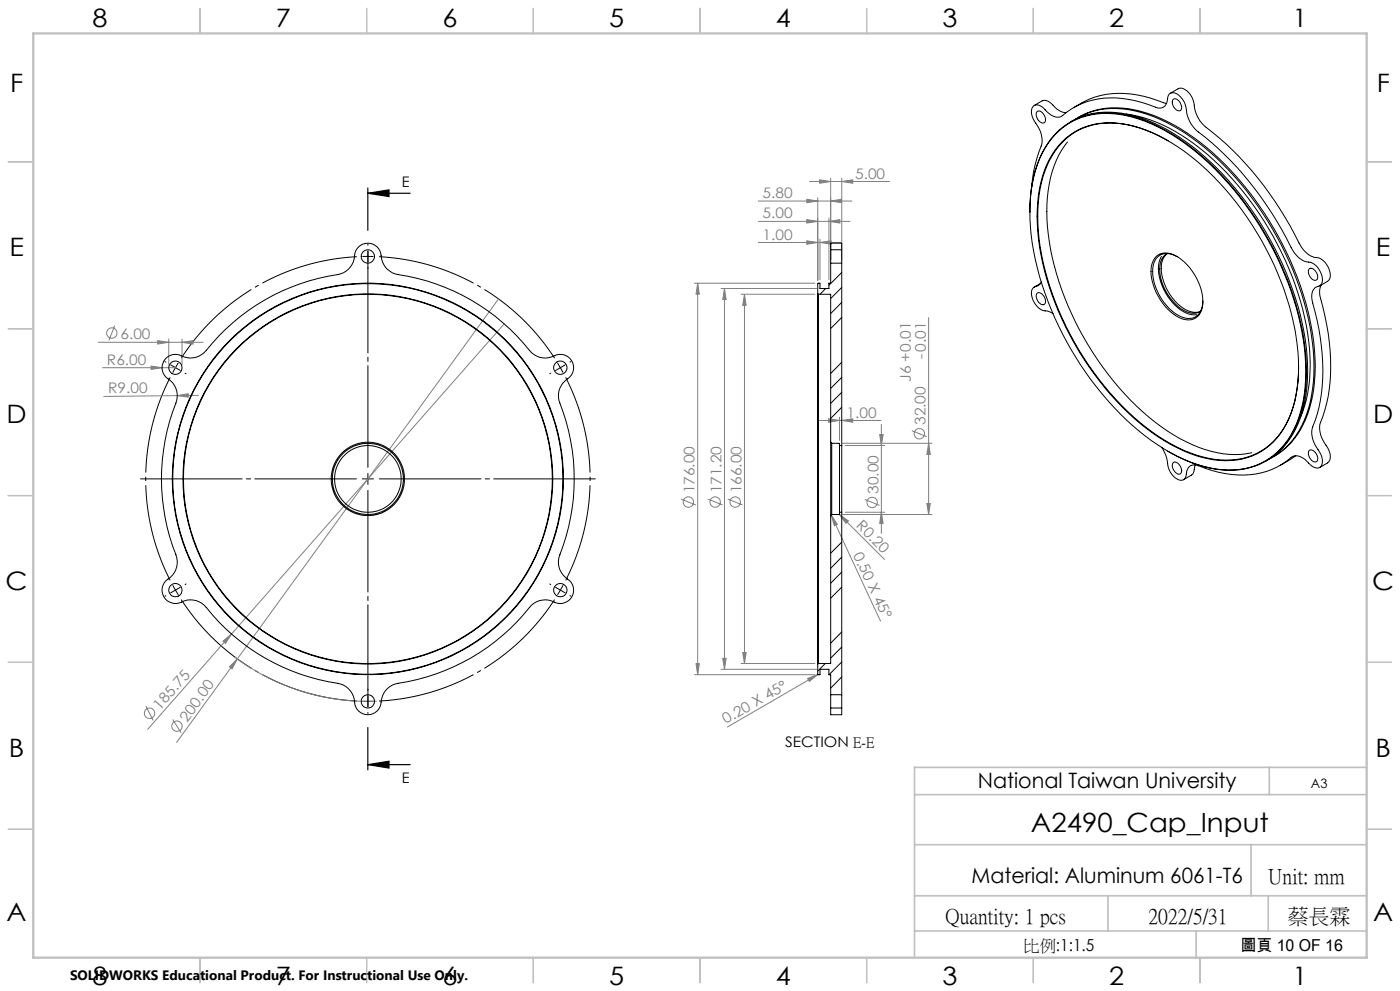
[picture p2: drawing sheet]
<svg xmlns="http://www.w3.org/2000/svg" width="420mm" height="297mm" viewBox="0 0 420 297" stroke-linecap="round" stroke-linejoin="round" font-family="sans-serif">
<g fill="none" stroke="#808080" stroke-width=".3">
<path d="M242 59.7l3.3 .6-3.3 .4zM242.9 54.4h24M245.3 59.2v24.8M245.9 53.9l3.3 .5-3.3 .5zM249.2 53.4v24.5M252.5 54.4l3.3-.5v1zM252.5 53.4v24.5M227.5 66.4h27.5M227.5 60.3h28.1M227.5 72.7h24.8M242 72.2l3.3 .5-3.3 .5zM242 65.8l3.3 .6-3.3 .4z"/>
<path d="M246 72.7l3.3-.5v1zM246 71.7v12.2M248.7 66.4l3.3-.6v1zM248.7 65.3v18.6M249.2 60.3l3.3-.6v1zM34.4 97.6l-1.7 4.4M149.5 89.6l-78.3 107.9M151.3 97l-81.8 93M208.3 84.9h36.2M209.3 84.9l.5 3.3h-1zM209.3 84.9v117.3M216.3 86.5h28.7"/>
<path d="M217.3 86.5l.5 3.3h-1zM217.3 86.5v114.1M222.3 88.2h22.2M223.3 88.2l.5 3.3h-1zM223.3 88.2v110.7M278.6 95.2v59M29.5 102.6h31.5M30.8 110.2h21.8M45.3 109.7l3.3 .5-3.3 .5zM47.3 102.1l3.3 .5-3.3 .5zM50.6 101.6v7.6M53.2 118.6l3.3-.6v1z"/>
<path d="M54.6 102.6l3.3-.5v1zM54.6 101.6v7.6M59.5 118.5l-28.4 .3M245.5 126h18.8M248.6 125.5l3.2 .5-3.2 .5zM251.8 125v7M252.5 126l3.3-.5v1zM252.7 132.9h26.9M253.5 133.5h11.9M263.9 130.2h1l-.5 3.3zM264.4 127.2v32.7M273.6 129.1l4.4 1.8"/>
<path d="M278.6 132.9l.5 3.3h-1zM204.3 149.6l4.4 1.7M212.3 149.6l4.5 1.7M218.3 149.6l4.5 1.7M249.4 154.4l1.8 2.8-.9 .4zM249.4 154.4l14.8 31.8M251.7 154.1l.1 .1M251.8 154.2l2.7 1.9-.7 .7zM251.8 154.2l13.6 13.5M252.7 154.2h26.9M253.5 153.5h11.9M259.4 149.7l4.5 1.8"/>
<path d="M264.4 153.5l.5 3.3h-1zM278.1 150.9h1l-.5 3.3zM66.9 192.2l2.6-2.2-1.8 2.8zM68.8 199.8l2.4-2.3-1.6 2.9zM69.5 190l-25.2 28.6M70.4 196.9a66.8 66.8 0 0 0 42.6 13.2M71.2 197.5l-18.2 25M208.8 198.9h1l-.5 3.3zM216.8 197.3h1l-.5 3.3zM222.3 198.9h22.2M222.8 195.6h1l-.5 3.3zM43.8 211.6l2.1 4.3"/>
<path d="M51.8 215.6l2.6 4.1M208.3 202.2h36.2M216.3 200.6h28.7M242.3 203.3l3.1-1.2-2.6 2.1zM245.4 202.1l-27.2 15.8"/>
<circle cx="33.5" cy="99.8" r="1.56"/>
<circle cx="275.8" cy="130" r="1.55"/>
<circle cx="206.5" cy="150.5" r="1.56"/>
<circle cx="214.5" cy="150.5" r="1.55"/>
<circle cx="220.5" cy="150.5" r="1.55"/>
<circle cx="261.6" cy="150.6" r="1.55"/>
<circle cx="44.9" cy="213.8" r="1.56"/>
<circle cx="53.1" cy="217.6" r="1.56"/>
</g>
<path d="M110.4 76.9h-1.7M110.4 76.9h1.6M52.6 110.2l-.8 1.4M52.6 110.2l.9-1.4M52.6 176.9l.9 1.4M52.6 176.9l-.8-1.5M168.1 176.9l.8-1.5M168.1 176.9l-.8 1.4M110.4 210.2h1.6M110.4 210.2h-1.7" fill="none" stroke="#000" stroke-width=".3" stroke-dasharray="30.5 1.3 1.3 1.3" stroke-linecap="butt"/>
<path d="M107 76.9a66.7 66.7 0 0 0-52.6 30.4M51 113.1a66.7 66.7 0 0 0 0 60.8M166.4 107.3a66.7 66.7 0 0 0-52.7-30.4M54.4 179.7a66.7 66.7 0 0 0 52.6 30.4M169.7 173.9a66.7 66.7 0 0 0 0-60.8M113.7 210.1a66.7 66.7 0 0 0 52.7-30.4" fill="none" stroke="#000" stroke-width=".3" stroke-dasharray="30.5 1.3 1.3 1.3" stroke-dashoffset=".8" stroke-linecap="butt"/>
<path d="M167.3 108.8l1.6 2.9M169.5 109.4l-2.8 1.7" fill="none" stroke="#000" stroke-width=".3"/>
<path d="M110.3 57.9l6.4-1v2zM110.3 57.9h12.7M110.3 56.3v12.7M110.3 218v12.7M110.3 229.2l6.4-1.1v2.1zM110.3 229.2h12.7" fill="none" stroke="#000" stroke-width=".35"/>
<g fill="none" stroke="#000" stroke-width=".3" stroke-dasharray="30.5 1.3 1.3 1.3">
<path d="M110.4 76.9v-1.7M110.4 76.9v1.6M110.4 73.5v-.3M110.4 80.2v.3M49.8 108.5l-.3-.1M52.6 110.2l-1.4-.8M52.6 110.2l1.5 .8M55.5 111.9l.3 .1M165.2 111.9l-.3 .1M171 108.5l.3-.1M110.4 143.5v-1.6M110.4 143.5h-1.7"/>
<path d="M110.4 143.5v1.7M110.4 143.5h1.6M49.8 178.5l-.3 .2M52.6 176.9l-1.4 .8M52.6 176.9l1.5-.9M55.5 175.2l.3-.2M165.2 175.2l-.3-.2M168.1 176.9l1.5 .8M168.1 176.9l-1.4-.9M171 178.5l.3 .2M110.4 210.2v1.7M110.4 210.2v-1.7"/>
<path d="M110.4 213.5v.4M110.4 206.9v-.4"/>
</g>
<path d="M107 143.5h-65M110.4 140.2v-65M110.4 146.9v65M113.7 143.5h65" fill="none" stroke="#000" stroke-width=".3" stroke-dasharray="30.5 1.3 1.3 1.3" stroke-dashoffset="-.1"/>
<g fill="none" stroke="#c0c0c0" stroke-width=".35">
<path d="M60 2.5v7.5M110 2.5v7.5M160 2.5v7.5M210 2.5v7.5M260 2.5v7.5M310 2.5v7.5M360 2.5v7.5M2.5 48.5h7.5M410 48.5h7.5M2.5 98.5h7.5M410 98.5h7.5M2.5 148.5h7.5"/>
<path d="M410 148.5h7.5M2.5 198.5h7.5M410 198.5h7.5M2.5 248.5h7.5M410 248.5h7.5M60 287v7.5M110 287v7.5M160 287v7.5M210 287v7.5M260 287v7.5M310 287v7.5M360 287v7.5"/>
</g>
<path d="M274.4 238.2h135.6M380.8 230v8.2M410 230h-135.6v56.9M274.4 253.1h135.6M375.3 253.1v15.4M274.4 279h135.7M274.4 268.5h135.6M332.4 268.5v10.5M358.8 279v8M380.5 268.5v10.5" fill="none" stroke="#c0c0c0" stroke-width=".5"/>
<path d="M10 10h400v277h-400z" fill="none" stroke="#c0c0c0" stroke-width=".7"/>
<path d="M110.3 57.9l6.4-1v2zM110.3 229.2l6.4-1.1v2.1z" fill="#000"/>
<g fill="#808080">
<path d="M45.3 109.7l3.3 .5-3.3 .5z"/>
<path d="M53.2 118.6l3.3-.6v1z"/>
<path d="M242.3 203.3l3.1-1.2-2.6 2.1z"/>
<path d="M66.9 192.2l2.6-2.2-1.8 2.8z"/>
<path d="M68.8 199.8l2.4-2.3-1.6 2.9z"/>
<path d="M249.4 154.4l1.8 2.8-.9 .4z"/>
<path d="M251.8 154.2l2.7 1.9-.7 .7z"/>
<path d="M248.7 66.4l3.3-.6v1zM242 65.8l3.3 .6-3.3 .4z"/>
<path d="M249.2 60.3l3.3-.6v1zM242 59.7l3.3 .6-3.3 .4z"/>
<path d="M47.3 102.1l3.3 .5-3.3 .5zM54.6 102.6l3.3-.5v1z"/>
<path d="M252.5 54.4l3.3-.5v1zM245.9 53.9l3.3 .5-3.3 .5zM252.5 126l3.3-.5v1zM248.6 125.5l3.2 .5-3.2 .5z"/>
<path d="M208.8 198.9h1l-.5 3.3zM209.3 84.9l.5 3.3h-1zM264.4 153.5l.5 3.3h-1zM263.9 130.2h1l-.5 3.3z"/>
<path d="M223.3 88.2l.5 3.3h-1zM222.8 195.6h1l-.5 3.3zM217.3 86.5l.5 3.3h-1zM216.8 197.3h1l-.5 3.3zM278.6 132.9l.5 3.3h-1zM278.1 150.9h1l-.5 3.3z"/>
<path d="M242 72.2l3.3 .5-3.3 .5zM246 72.7l3.3-.5v1z"/>
</g>
<g fill="none" stroke="#000" stroke-width=".3">
<path d="M310.3 31.6l3-1.5 1 .2 1.1 .7a6 6 0 0 0 4.4 2.8M311.3 33.3a2.26 2.26 0 0 1 2.4 2.6 .94 .94 0 0 1-.7 1 .94 .94 0 0 1-1.1-.5 2.28 2.28 0 0 1-.6-3.1zM317.6 39.3a22.1 22.1 0 0 1 20.3-4.6 56.1 56.1 0 0 1 26.7 16.1 95.7 95.7 0 0 1 26.7 53.6 42.7 42.7 0 0 1-4 25.9 21.1 21.1 0 0 1-22.7 10.2 50.3 50.3 0 0 1-24.8-12.9 95.7 95.7 0 0 1-30.4-57.1 43.5 43.5 0 0 1 3.2-24.4 23.7 23.7 0 0 1 5-6.8zM321.1 36.6a23.4 23.4 0 0 1 19.2-1.9 60.3 60.3 0 0 1 26.6 17.6 95.7 95.7 0 0 1 25 51.9 43.7 43.7 0 0 1-3.2 24.4 21.2 21.2 0 0 1-8.9 9.6M322.4 35.8a23.6 23.6 0 0 1 19.7-2.1 59.8 59.8 0 0 1 26.7 17.5 95.7 95.7 0 0 1 25 51.9 44.2 44.2 0 0 1-3.2 24.4 21.6 21.6 0 0 1-9.5 9.9M323.4 35.3a23.3 23.3 0 0 1 19.1-1.9 60.3 60.3 0 0 1 26.7 17.6 95.7 95.7 0 0 1 25 51.9 43.7 43.7 0 0 1-3.3 24.4 21.2 21.2 0 0 1-8.9 9.6M337.9 34.2a45.7 45.7 0 0 1 22.4 10.5 92.4 92.4 0 0 1 32.3 57.8 44.2 44.2 0 0 1-2.4 22.4M350 31a36.2 36.2 0 0 0-18.2-2.7 24.5 24.5 0 0 0-9.7 3.9M351.1 28l2.3-1.4a2.93 2.93 0 0 1 3.6 1.6l1 2a11.3 11.3 0 0 0 3.2 7.5 99.1 99.1 0 0 1 29 36 6.8 6.8 0 0 0 5.8 3.7 5.7 5.7 0 0 1 2.9 6.3l-.6 .6-2.4 1.4M351.9 29.9a1.24 1.24 0 0 1 1.9 .5l.6 1.4a1 1 0 0 1-.3 1.4 1 1 0 0 1-1.4-.4l-.8-1.3-.2-.9zM309.5 56.2a42.8 42.8 0 0 1 3.1-13 8.9 8.9 0 0 0-2.3-6.9 3.7 3.7 0 0 1-.2-4.6 2.55 2.55 0 0 1 3.4 1.2 4.4 4.4 0 0 0 4.8 2 23.9 23.9 0 0 1 22.3-4.7l4 1.2a4.9 4.9 0 0 0 4.3 .8 3.4 3.4 0 0 0 1.4-3.1 1.82 1.82 0 0 1 1.5-1.4 1.82 1.82 0 0 1 1.8 .8 6.5 6.5 0 0 1 2.4 5.2 10.8 10.8 0 0 0 5.6 7.4 101.4 101.4 0 0 1 26.2 33.9 6.3 6.3 0 0 0 5.3 3.6 5.7 5.7 0 0 1 3.4 6.5l-.6 .6a2.88 2.88 0 0 0-2.4 3.5 97.8 97.8 0 0 1 3.3 19.5 45.4 45.4 0 0 1-3.2 19.8 8.7 8.7 0 0 0 2.3 6.9 3.7 3.7 0 0 1 .1 4.6 2.66 2.66 0 0 1-3.4-1.2 4.4 4.4 0 0 0-4.8-2 23.9 23.9 0 0 1-22.3 4.7l-3.9-1.2a5.1 5.1 0 0 0-4.4-.7 3.4 3.4 0 0 0-1.4 3.1 1.61 1.61 0 0 1-2.7 .8 6.4 6.4 0 0 1-2.9-5.5l-.5-1.6-1.2-2.3M318.6 42.5a20.6 20.6 0 0 1 19.6-5.1 53.7 53.7 0 0 1 26 15.7 90.3 90.3 0 0 1 24.9 50.2 41.3 41.3 0 0 1-3.2 23.8 19.9 19.9 0 0 1-21.7 10.7 48.3 48.3 0 0 1-24.2-12.6 90.7 90.7 0 0 1-28.5-53.6 41.3 41.3 0 0 1 3.3-23.8 21.3 21.3 0 0 1 3.8-5.3z"/>
<path d="M320.3 42.5a32.1 32.1 0 0 0-6.3 20.8 82.4 82.4 0 0 0 15.4 44.7 71 71 0 0 0 28.4 25.3 28.3 28.3 0 0 0 17.7 2.4M350.4 42.2a33.4 33.4 0 0 0-20.6-5.1 20.1 20.1 0 0 0-16.3 14 49 49 0 0 0-.6 27.6 90.6 90.6 0 0 0 31 49.4 41.4 41.4 0 0 0 23.9 9.8 19.9 19.9 0 0 0 19.5-14.2l1.1-3.6 .7-3.8 .5-6.3M249.2 74.9v4M249.2 74.9v-2h3.3v2M249.2 78.9v6h-.5v1.6h-2.7v-1.6h-.5l-.2 3.2M249.2 78.9h3.3M249.2 74.9h3.3M252.5 74.9v4M252.5 78.9v54.6M309 63.5a35.7 35.7 0 0 1 6.3-21.9 21.2 21.2 0 0 1 20.9-7.5 50.9 50.9 0 0 1 24.8 13.1 95.8 95.8 0 0 1 30.5 57.2 42.8 42.8 0 0 1-4 26 21.1 21.1 0 0 1-22.8 10.2 41.2 41.2 0 0 1-14.4-5.4M346.9 76.8a4.9 4.9 0 0 1 5.8-.1 16.4 16.4 0 0 1 8 15.5 4.3 4.3 0 0 1-6.4 3.3 16.7 16.7 0 0 1-9-15.1l.7-2.4zM348.4 76.9a9.9 9.9 0 0 0 .3 8.8 13.7 13.7 0 0 0 8.7 8.6h1.6"/>
<path d="M349 76.9l1.2-.9a6.6 6.6 0 0 0-1.4 7.4 14.5 14.5 0 0 0 8.4 10 4 4 0 0 0 3-.1 4.8 4.8 0 0 1-5.8-.7 15.1 15.1 0 0 1-6.3-13.7zM353.2 76.9a4.4 4.4 0 0 0-7.2 2.7 15.6 15.6 0 0 0 8.8 15.5 4.2 4.2 0 0 0 6-3.7l.1-1.2M245.3 88.1v110.9M245.3 88.1l.2 .1M245.5 88.2l3.7 .1v44.2M245.5 88.2v110.7M247.7 86.5l-1.7 1.7M252.5 81.7l-3.8 3.8M252.5 86.1l-3.3 3.4M252.5 90.6l-3.3 3.4M252.5 95.1l-3.3 3.4M311 88a1.25 1.25 0 0 1 1.9 .5 1.7 1.7 0 0 1 0 2.8 2.59 2.59 0 0 1-1.9-3.3z"/>
<path d="M312.1 85l-1.8 1M312.3 84.5v.1a2.47 2.47 0 0 1-2 1.4 3.3 3.3 0 0 0-.2 4.4 4.4 4.4 0 0 0 4 2.8l1.8 .8M392.7 80.7a1.28 1.28 0 0 1 1.9 .5l.7 1.4a1.01 1.01 0 0 1-.4 1.3 1.01 1.01 0 0 1-1.4-.3l-1-1.8zM396.4 85.4l-.5 1.7a12 12 0 0 0 1 5 60.3 60.3 0 0 1 .6 30.7l-.6 1.9a8 8 0 0 0 1.3 9.4 3.6 3.6 0 0 1 .1 4.6l-2.4 1.4M49.6 107.6a4.3 4.3 0 0 1 5.7-.6 5.9 5.9 0 0 0 6.6-2 62.6 62.6 0 0 1 40.2-22.9 6.3 6.3 0 0 0 4.4-6.2 4 4 0 0 1 4.2-3 4 4 0 0 1 3.6 3.8 6 6 0 0 0 5.2 5.6 62.4 62.4 0 0 1 40 23.4 6.3 6.3 0 0 0 7.5 .7 4 4 0 0 1 4.7 2.1 4 4 0 0 1-1.4 5.1 6 6 0 0 0-2.3 7.2 62.7 62.7 0 0 1-.3 46.3 6.2 6.2 0 0 0 3.2 6.9 4 4 0 0 1 .4 5.2 4 4 0 0 1-5 1.2 6 6 0 0 0-7.4 1.6 62.4 62.4 0 0 1-40.3 23 6.3 6.3 0 0 0-4.4 6.2 4.1 4.1 0 0 1-4.7 2.9 4.1 4.1 0 0 1-3.2-4.6 6.1 6.1 0 0 0-5.1-4.7 62.5 62.5 0 0 1-40-23.4 6.3 6.3 0 0 0-7.5-.7 4.1 4.1 0 0 1-4.9-2.7 4.1 4.1 0 0 1 2.4-5 6.1 6.1 0 0 0 1.6-6.7 62.3 62.3 0 0 1 .2-46.4 6.2 6.2 0 0 0-3.2-6.8 4 4 0 0 1-.2-5.5zM252.5 108.6l-3.3 3.3M252.5 113.1l-3.3 3.3M252.5 117.6l-3.3 3.3M249.2 132.5v22M249.2 132.5l.3 .4M249.5 132.9h2.2l.1 .6M249.5 132.9v21.3"/>
<path d="M251.8 133.5v20M251.8 133.5h.7M252.5 133.5v20M252.5 122.1l-3.3 3.3M352.1 138.6a2.29 2.29 0 0 1 2 3.4 2.26 2.26 0 0 1-2.4-2.5zM358.6 139.3l-.3 1.4a1.96 1.96 0 0 1-.9 1.7l-2.3 1.4M388.7 136.6l-4.7 2.9M392.7 135.1a1.28 1.28 0 0 1 1.9 .5l.7 1.4a1.01 1.01 0 0 1-.4 1.4 1.01 1.01 0 0 1-1.4-.4l-1-1.7zM249.2 154.5v44.3l-3.7 .1M249.5 154.2l-.3 .3M251.8 153.5v.7h-2.3M251.8 153.5h.7"/>
<path d="M252.5 153.5v54.7M252.5 162.5l-3.3 3.3M252.5 167l-3.3 3.3M252.5 171.4l-3.3 3.4M252.5 176l-3.3 3.3M245.3 199l.2 3.2h.5v-1.6h2.7v1.6M245.5 198.9l-.2 .1M247.6 198.9l-2.3 2.2M252.5 189.4l-3.3 3.4M252.5 193.9l-3.3 3.3M252.5 198.4l-3.8 3.8M248.7 202.2h.5v6"/>
<path d="M249.2 208.2v4M249.2 212.2v2h3.3v-2M249.2 208.2h3.3M249.2 212.2h3.3M252.5 208.2v4M252.5 202.9l-3.3 3.3"/>
<circle cx="110.4" cy="76.9" r="2"/>
<circle cx="52.6" cy="110.2" r="2"/>
<circle cx="168.1" cy="110.2" r="2.01"/>
<circle cx="110.3" cy="143.5" r="11"/>
<circle cx="110.4" cy="143.5" r="55.5"/>
<circle cx="110.4" cy="143.5" r="58.7"/>
<circle cx="110.4" cy="143.5" r="10.7"/>
<circle cx="110.4" cy="143.5" r="58.5"/>
<circle cx="110.4" cy="143.5" r="10"/>
<circle cx="110.4" cy="143.5" r="55.3"/>
<circle cx="52.6" cy="176.9" r="2"/>
<circle cx="168.1" cy="176.9" r="2"/>
<circle cx="110.4" cy="210.2" r="2"/>
</g>
<text font-size="7.9" x="309.3" y="249.3">A2490_Cap_Input</text>
<g font-size="7.6">
<text x="27.7" y="8.2">8</text>
<text x="82.7" y="8.2">7</text>
<text x="132.7" y="8.2">6</text>
<text x="182.7" y="8.2">5</text>
<text x="232.7" y="8.2">4</text>
<text x="282.7" y="8.2">3</text>
<text x="332.7" y="8.2">2</text>
<text x="387.7" y="8.2">1</text>
<text x="3" y="27.5">F</text>
<text x="413" y="27.5">F</text>
<text x="2.8" y="76.7">E</text>
<text x="412.8" y="76.7">E</text>
<text x="2" y="126.7">D</text>
<text x="412" y="126.7">D</text>
<text x="1.7" y="176.7">C</text>
<text x="411.7" y="176.7">C</text>
<text x="2.7" y="226.7">B</text>
<text x="412.7" y="226.7">B</text>
<text x="2" y="276">A</text>
<text x="412" y="276">A</text>
<text x="27.7" y="295.2">8</text>
<text x="82.7" y="295.2">7</text>
<text x="132.7" y="295.2">6</text>
<text x="182.7" y="295.2">5</text>
<text x="232.7" y="295.2">4</text>
<text x="282.7" y="295.2">3</text>
<text x="332.7" y="295.2">2</text>
<text x="387.7" y="295.2">1</text>
</g>
<g font-size="6.3">
<text x="293.3" y="236.3">National Taiwan University</text>
<text x="291.4" y="264.7">Material: Aluminum 6061-T6</text>
<text x="380.5" y="264.6">Unit: mm</text>
<text x="283.7" y="276.6">Quantity: 1 pcs</text>
<text x="344.6" y="276.6">2022/5/31</text>
<text x="386.3" y="276.6">蔡長霖</text>
</g>
<g font-size="4.9">
<text x="307" y="285">比例:1:1.5</text>
<text x="372.1" y="285.1">圖頁 10 OF 16</text>
</g>
<g font-size="4.4" fill="#808080">
<text x="256.5" y="53.5">5.00</text>
<text x="228.8" y="59.4">5.80</text>
<text x="228.8" y="65.5">5.00</text>
<text x="228.8" y="71.8">1.00</text>
<text x="36.1" y="101.6">6.00</text>
<text x="277.7" y="107.7" transform="rotate(-90 277.7 107.7)">-0.01</text>
<text x="32.1" y="109.4">R6.00</text>
<text x="32.4" y="117.9">R9.00</text>
<text x="273.2" y="114.5" transform="rotate(-90 273.2 114.5)">J6 +0.01</text>
<text x="254" y="125.1">1.00</text>
<text x="277.7" y="127.4" transform="rotate(-90 277.7 127.4)">32.00</text>
<text x="208.4" y="147.9" transform="rotate(-90 208.4 147.9)">176.00</text>
<text x="216.4" y="147.9" transform="rotate(-90 216.4 147.9)">171.20</text>
<text x="222.4" y="147.9" transform="rotate(-90 222.4 147.9)">166.00</text>
<text x="263.5" y="148" transform="rotate(-90 263.5 148)">30.00</text>
<text x="256.6" y="157.8" transform="rotate(45 256.6 157.8)">R0.20</text>
<text x="255.9" y="166.3" transform="rotate(65 255.9 166.3)">0.50 X 45°</text>
<text x="48" y="213" transform="rotate(-49 48 213)">185.75</text>
<text x="56.1" y="216.6" transform="rotate(-54 56.1 216.6)">200.00</text>
<text x="217.8" y="217.1" transform="rotate(-30 217.8 217.1)">0.20 X 45°</text>
</g>
<g font-size="4.4">
<text x="120.6" y="55.9">E</text>
<text x="235.5" y="224">SECTION E-E</text>
<text x="120.6" y="234.6">E</text>
</g>
<text font-size="4.1" x="21" y="293.7">SOLIDWORKS Educational Product. For Instructional Use Only.</text>
<text font-size="3.9" x="393.3" y="236.2">A3</text>
</svg>
